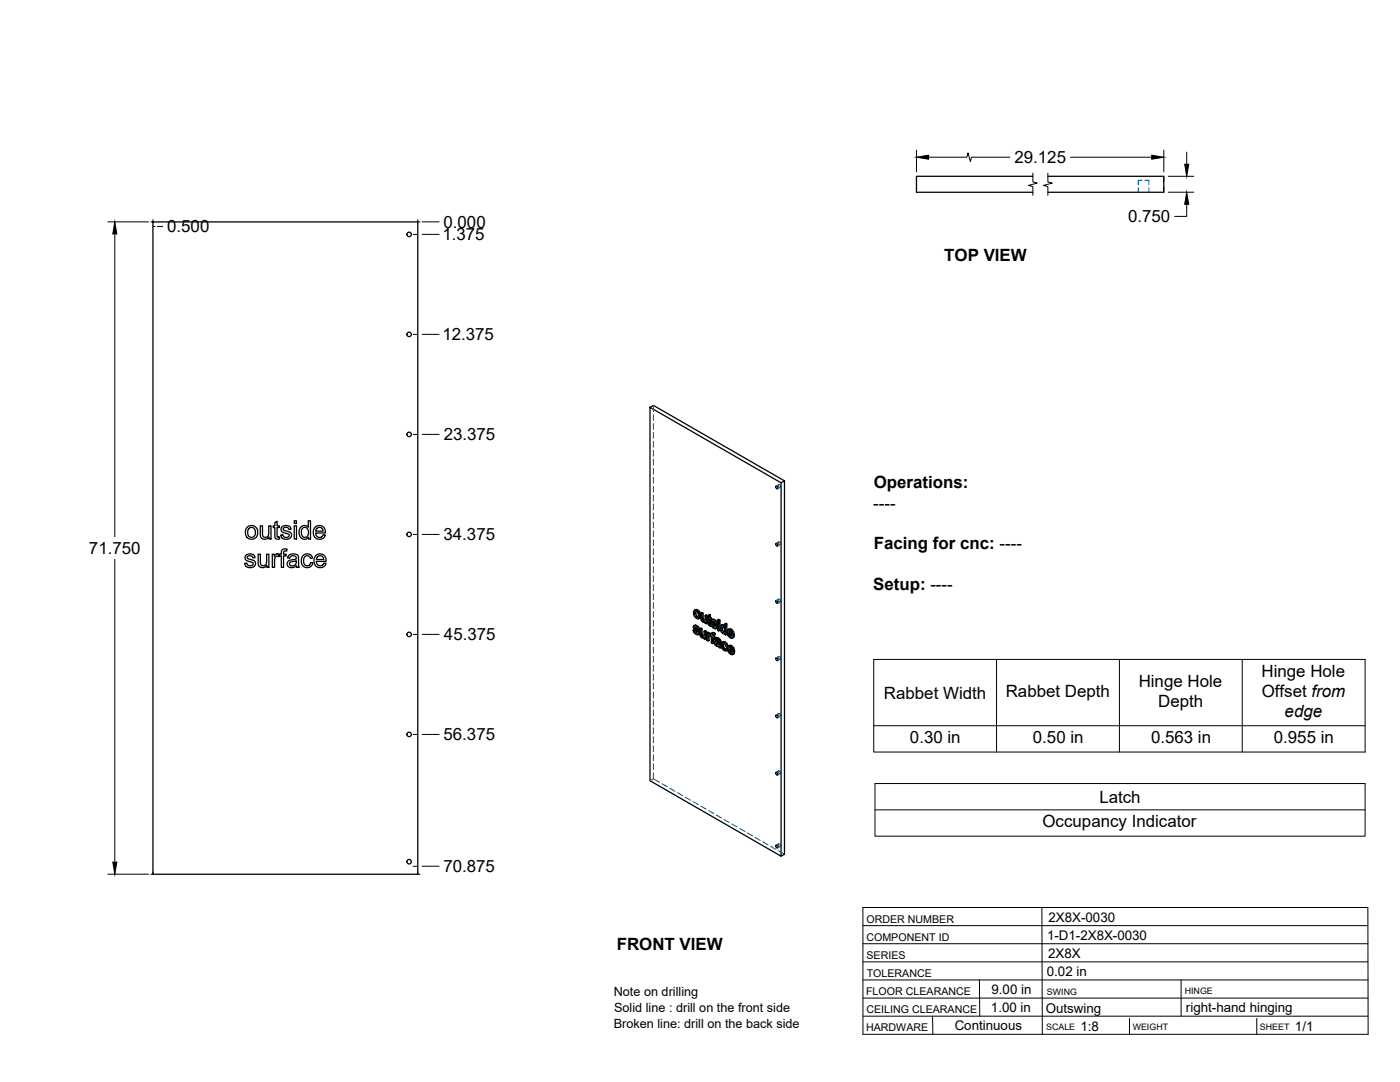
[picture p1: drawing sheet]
<svg xmlns="http://www.w3.org/2000/svg" width="559mm" height="432mm" viewBox="0 0 559 432" stroke-linecap="round" stroke-linejoin="round" font-family="sans-serif">
<!-- layer: Visible -->
<g fill="none" stroke="#000" stroke-width=".51">
<path d="M412.3 70.4h-46.5v6.3h46.5M418.3 70.4h46.2v6.3h-46.2M61 88.6h105.8v260.3h-105.8zM259.4 162.6l52.4 30.1v149l-52.4-30.1zM259.4 162.6l1.4-.8 52.3 30.1M309.7 194l.6 .2 .2 .8-.7-.1zM311.8 192.7l1.3-.8v149l-1.3 .8M98.7 210.3l1.2-.5a2.66 2.66 0 0 1 3 3.6 2.66 2.66 0 0 1-4.7 .5l-.2-1a2.97 2.97 0 0 1 .7-2.6zM99.3 211l.8-.5a1.97 1.97 0 0 1 1.9 2 1.97 1.97 0 0 1-1.9 1.9l-.8-.4-.4-.7v-1.4zM103.9 209.8h.9v2.9a1.32 1.32 0 0 0 1.3 1.7 1.32 1.32 0 0 0 1.2-1.7v-2.9h.9v5.3h-.8v-.8a1.88 1.88 0 0 1-2.3 .8 1.88 1.88 0 0 1-1.2-2zM109.7 208.5l.9-.5v1.8h.9v.7h-.9v3.3l.2 .5h.7l.1 .8a1.33 1.33 0 0 1-1.5-.1 1.33 1.33 0 0 1-.4-1.4v-3.1h-.6v-.7h.6zM112.5 210.3l1.2-.6a1.94 1.94 0 0 1 2.5 1.5l-.9 .1a1.13 1.13 0 0 0-1.1-.9 1.13 1.13 0 0 0-1.1 1l.3 .2a3.3 3.3 0 0 1 2.9 1.5 2.21 2.21 0 0 1-1.6 2.1 2.21 2.21 0 0 1-2.4-.9l-.3-.8 .9-.1a1.23 1.23 0 0 0 1.3 1.1 1.23 1.23 0 0 0 1.2-1.2l-.5-.3a2.68 2.68 0 0 1-2.7-1.5z"/>
<path d="M117.4 209.8h.9v5.3h-.9zM117.4 207.8h.9v1.1h-.9zM120 210.5l1.1-.7a1.88 1.88 0 0 1 1.9 .6v-2.6h.9v7.3h-.8v-.7a2.18 2.18 0 0 1-2.6 .5 2.18 2.18 0 0 1-1.1-2.4zM120.8 210.8l.6-.3a2.12 2.12 0 0 1 1.8 1.5 2.12 2.12 0 0 1-.8 2.2l-.4 .2a2.1 2.1 0 0 1-1.7-1.4 2.1 2.1 0 0 1 .5-2.2zM125.7 210.5l1.5-.8a2.44 2.44 0 0 1 2.7 3h-3.9l.2 .9a1.47 1.47 0 0 0 1.4 .9 1.47 1.47 0 0 0 1.3-1.1l1 .1-.3 .7-.5 .6-1.4 .4a2.79 2.79 0 0 1-2.6-1.7 2.79 2.79 0 0 1 .6-3zM126.5 210.9l.6-.4 1.1 .1 .7 1.4h-2.9zM309.7 216.9l.6 .2 .2 .8-.7-.2zM98.1 221.6l1.2-.5a1.94 1.94 0 0 1 2.5 1.4l-.9 .1a1.1 1.1 0 0 0-1.1-.9 1.1 1.1 0 0 0-1 1.1l.2 .1a4.3 4.3 0 0 1 2.9 1.5 2.18 2.18 0 0 1-1.5 2.1 2.18 2.18 0 0 1-2.4-.8l-.4-.8 1-.1a1.23 1.23 0 0 0 1.3 1.1 1.23 1.23 0 0 0 1.1-1.3l-.6-.3a2.39 2.39 0 0 1-2.6-1.6zM103 221.2h.9v2.9a1.32 1.32 0 0 0 1.3 1.7 1.32 1.32 0 0 0 1.2-1.8v-2.8h.9v5.2h-.8v-.7a1.88 1.88 0 0 1-2.2 .8 1.88 1.88 0 0 1-1.3-2.1zM108.7 221.2h.8v.8a1.28 1.28 0 0 1 2-.7l.8-.1v-.6a1.5 1.5 0 0 1 .7-1.5 1.5 1.5 0 0 1 1.6 0l-.2 .8a.83 .83 0 0 0-.8 0 .83 .83 0 0 0-.4 .8v.5h1v.6h-1v4.6h-.9v-4.6h-.8v-.4l-.2 .8a1.17 1.17 0 0 0-1.4 .1 1.17 1.17 0 0 0-.3 1.4v2.7h-.9zM115.1 221.8a2.49 2.49 0 0 1 4 .4l.3 4.2h-.9l-.2-.6a1.99 1.99 0 0 1-2.2 .8 1.99 1.99 0 0 1-1.5-1.9l.1-.1a2.04 2.04 0 0 1 2-1.2h.4a.83 .83 0 0 0 1.1-.8 .83 .83 0 0 0-1.1-.8 1.2 1.2 0 0 0-1.5 1l-.9-.1zM115.7 224.5l2.6-.7a1.53 1.53 0 0 1-.8 1.8 1.53 1.53 0 0 1-1.9-.4z"/>
<path d="M120.8 221.8l1.4-.7 1.3 .1 .9 .6 .4 .9-.9 .1a1.44 1.44 0 0 0-1.9-.9 1.44 1.44 0 0 0-.8 1.9l.1 1.1a1.34 1.34 0 0 0 1.5 .9 1.34 1.34 0 0 0 1.2-1.3l.8 .1-.4 1a2.47 2.47 0 0 1-3.2 .5 2.47 2.47 0 0 1-.8-3.2zM126 221.8l1.5-.7a2.47 2.47 0 0 1 2.7 2.9h-4l.3 1a1.46 1.46 0 0 0 1.5 .8 1.46 1.46 0 0 0 1.2-1.1l.9 .1-.2 .7-.6 .6-1.3 .4a2.79 2.79 0 0 1-2.6-1.7 2.79 2.79 0 0 1 .6-3zM126.7 222.2l.8-.4 1 .1 .7 1.4h-2.9zM309.7 239.7l.6 .2 .2 .8-.7-.1zM276.6 251.5l.8 1.4 .7 .4 .6-.1M276.9 249.8l.6-.3 .8 .2 .9 1.4-.5 .3-.1-.6M277.3 244.8l.4-.8 .9 .7 .1 1.4-.3 .4-.4-.1M277.3 251.3l-.7 .2 .5 .2M277.3 252.3l.5 .4 .4-.3M277.4 250.9l1 .9 .5-.2M277.5 251.5l-.4 .2 .1 .4 .1 .2 .4-.3M277.5 249.5l-.7 .5v.7l1.6 1.9"/>
<path d="M277.5 250.3l-.3 .3 .5-.2M277.5 245.8l.5 .6 .5-.3M277.6 251.6l.8 .9M277.6 250.3l.7 .7M277.7 249.9l.5 .4 .5-.2M277.7 244.5l-.4 .3v.4l.2 .6 .4-.3M277.7 250.4l1 1M277.7 250.4h-.5M277.7 249.5l-.7 .3M277.8 252.7l.4 .1M277.8 244l.1 1.5 .8 .7M277.8 250.6l-.4 .3-.2-.3"/>
<path d="M278 243.6l.9 1 .5-.3M278.1 249.7l-.4 .2-.4-.1M278.2 250.3l.4 .5 .4-.3M278.4 252.6l-.1 .2M278.4 251.8l.3 .5 .5-.3M278.5 243.4l-.5 .2-.8-.1M278.6 251.3l.7 1.2-.7 .8M278.7 252.3l.1 .5 .5-.3M278.8 252.8l-.1 .4 .4-.3M278.9 244.6l.4 1.3 .4-.3M279.1 246.7a1.73 1.73 0 0 1-2.3-1.8l.1-1 .3-.4 .8-.3 .8 .4 .9 1.8-.2 1-.6 .5M279.3 245.9l-.2 .8 .4-.3"/>
<path d="M279.8 244.7l.4 .3 .4-.3M279.8 251.2v2.2l.4-.2M279.8 253.4l.2 .4 .4-.2M280 253.8l.3 .3 .5-.2M280.2 245v2.2l.5-.3M280.2 247.2l.2 .4 .4-.3M280.2 250.9l-.4 .3-.5-.2M280.3 254.1l.4 .1M280.4 247.6l.3 .3 .5-.2M280.7 247.9l.4 .1M281 254l-.7-.7-.1-2.4-.4-.2-.5 .3 .1 2.6 .8 .9h.9M281 251.9l.5 .3 .4-.3"/>
<path d="M281.1 254.5v.4l.4 .3M281.1 254.5l-.2 .1M281.4 247.7l-.7-.7-.1-2.3-.4-.2-.4 .2v2.6l.8 1h.9M281.4 245.7l.5 .2 .4-.2M281.5 252.2v3l.4-.3v-3l-.4-.2-.5 .2v2l-.3 .3 .2-.1M281.5 248.3v.4l.4 .2M281.5 248.3l-.2 .1M281.9 245.9v3l.4-.2v-3l-.4-.3-.5 .3v1.9l-.3 .4 .2-.1M282.3 246.6l.3 .2 .2 2.6 .8 .5 .3-.2M282.6 246l-.3 .2 .3 .2v-.8l.9-.3v1.1l.5 .2v.4l-.5 .3v-.4M283 253.5l-.4 .2v.5l.4-.2M283 252.9v-.4l-.4-.2-.5 .3v3l.5 .2"/>
<path d="M283 252.5l-.5 .3-.4-.2M283.1 253.6l-.1 2-.4 .2v-1.6M283.1 253.6l.4 .2M283.1 253.6l-.5 .1M283.1 253l.4 .4M283.1 245.6v1l.4-.2M283.1 246.6l.4 .3 .5-.3M283.3 252.7l-.8 .5v-.4M283.3 249.3l.2 .1M283.5 245.3l-.9 .3M283.5 253.4v.3l.4 .3v2.6l.5 .2M283.5 253.5l-.1 .4"/>
<path d="M283.5 249.4l.1 .5M283.5 252.8l-.8 .2M283.5 252.8l-.7 .2M283.5 248.8l-.4 .3v-2.1l.4 .3v1.4l.3 .4M283.6 248.9l-.5 .2M283.8 249.1l.9 1.5 .7 .3 .4-.1M283.8 249.1l-.6 .1M283.8 249.1h.1M283.8 249.3l-.3 .1M284 247.4l.6-.3 .7 .2 .7 .6 .3 .8-.5 .3-.1-.6M284.1 252.7l.9-.2 .5 .3-.5 .7 .1-.4M284.3 248.1l.4-.2 1.1 1.1"/>
<path d="M284.4 253.8l.5 .3 .4-.2M284.4 248.9l-.6 .2 .4 .2M284.4 249.9l.5 .4 .4-.2M284.5 248.5l1 .9 .5-.2M284.6 249.1l-.4 .2 .1 .4 .6-.1M284.6 247.9l-.3 .4 .5-.4 .6 .7M284.6 247.1l-.7 .4v.6l1.6 2.1M284.6 252.4l-.6 .3-.1 .9-.4-.2 .4-.3-.4-.3M284.6 252.8l.5 .3 .4-.3M284.7 249.2l.8 .9M284.8 253.3l.5 .6v.4l-.4 .2v-.4M284.8 254.5v2.1l-.4 .2v-2.6l.5 .3"/>
<path d="M284.8 247.5l.5 .4 .5-.2M284.9 250.3l.4 .1M284.9 247.1l-.8 .3M284.9 248.2l-.4 .3-.2-.2M285 253.5l-.6-.3v.6l.4-.2M285.1 252.5l-.9 .1M285.3 247.3l-.5 .2-.4-.1M285.3 247.9l.4 .5 .4-.2M285.4 254.7l1-.3 1.1 .9 .4 3.1-.5 .2-.1-.4M285.5 250.2l-.1 .2M285.5 249.4l.3 .5 .5-.3M285.6 256.5l.1-.1a.86 .86 0 0 1 1.1 1"/>
<path d="M285.7 257.1l.3 .4 .5-.3M285.7 256.4l-.2 .3M285.7 248.9l.7 1.2-.7 .8M285.8 255.7l-.7 .5 .1 .8 .7 .8 1 .1 .5 .7M285.8 249.9l.1 .5 .5-.3M285.9 256.5l-.4 .2 .1 .3 .5-.1M285.9 250.4l-.1 .4 .5-.3M286 256.5l.8 .8M286 255.2l-.4 .3a.84 .84 0 0 1 .9-.1 .84 .84 0 0 1 .4 1l-1.2-.5M286 257.5l.5 .1M286.1 255.7l-.7 .2M286.2 254.4l-1 .5-.1 .2 .5 .4"/>
<path d="M286.3 254.9l.6 .4 .4-.3M286.5 248.6l.4 .2 .5-.2M286.5 247.4l.4 .3 .5-.3M286.5 257.6l.3-.1zM286.7 254.6l-.4 .3-.6-.2M286.8 256l-1-.3-.5 .3M286.9 255.3l.2 .4 .5-.3M286.9 247.7v.6l.5-.3v-.6l-.5-.2-.4 .2v.6l.4 .3M286.9 248.3l.5 .3v3l-.5 .2v-3M286.9 248.3l-.4 .3v3l.4 .2M287.1 255.7l.2 .4 .4-.2M287.3 256.1v2.1l.5-.3"/>
<path d="M287.8 249.6l.6-.3 .8 .3M288.1 250.1l.6 .1 .5 1v1l-.6 .2M288.1 251.9l.5 .5 .4-.2M288.1 250.1l-.2 .8M288.2 256.4l.7-.4 .6 .2 .7 .7 .3 .9-.4 .2-.4-.9M288.3 257.6l.2 1 .5-.2M288.3 250.6l-.4 .3v.4l.2 .6 .4-.3M288.4 249.3l-.9 .6v1.4l.7 1.3 .7 .4 .4-.2M288.4 250.1l.1 1.5 .7 .6M288.5 258.6l.5 .6 .5-.3M288.5 249.7l.4 .3M288.8 257.4l-.5 .2 .2-.7 .3-.1 1.3 1.2"/>
<path d="M288.8 256.8l.1 1.4 .7 .8M288.9 256l-.5 .3a2.1 2.1 0 0 0 1.4 3.4M289 249.4l-.5 .3-.6-.2M289.1 256.5l.6 .6 .5-.2M289.3 252.8v.4l.4 .2M289.3 252.8l-.2 .1M289.5 256.2l-.4 .3-.7-.2M289.7 249.3v4.1l.4-.2v-4.2l-.4-.2-.5 .2v1.5l-.3-.5 .3-.1M289.7 258.8l-.2 .4h-.5M290.1 249l-.4 .3-.5-.3M290.4 259l-.6 .7 .6-.4M290.4 258.7l-.7 .1 .4 .3"/>
<path d="M290.9 253.5l.6 .6 .4-.2M291.1 252l-.4 .2 1.5 .8-.5-1a.51 .51 0 0 0-.6-.3 .51 .51 0 0 0-.4 .5M291.2 251.7l-.1 .3 .9 .5M291.2 252.9l.9 1M291.3 258.5l-.5 .3 1.5 .8-.5-1.1a.51 .51 0 0 0-.6-.3 .51 .51 0 0 0-.4 .6M291.3 258.3v.2l.8 .5M291.4 253.3l-.5 .2-.2-.9 1.9 1.1M291.4 259.5l.9 1M291.4 251.4l.9 .9 .4-.3M291.5 254.1l.4 .1M291.5 259.8l-.4 .3-.3-.9 2 1.1M291.6 257.9l.8 .9 .5-.2"/>
<path d="M291.9 251.1l-1.3 .2M292 257.7l-1.3 .1M292.1 253.9l.5 .3 .5-.2M292.1 253.9l-.1 .2M292.3 252.3l.3 1.3 .5-.3M292.4 258.8l.4 1.4 .4-.3M292.5 253.7l-.4 .2M292.6 254.2l-.8 .5-1.1-.8-.5-1.2 .4-1.4 .9-.3 1.2 1 .4 1.5-.5 .2 .5 .3-.8 .6M291.1 260.1l.5 .6 .5-.3M291.6 260.7l.4 .1M292.3 260.4l.4 .4 .5-.3M292.3 260.4l-.2 .3"/>
<path d="M292.6 260.2l-.3 .2M292.8 260.2l.4-.1v-.6l-.7-1.4-.9-.6-.9 .3-.3 .9 .3 1.5 1.3 1.1 .7-.5M292.8 260.3l.4 .2-.7 .7M309.7 262.6l.6 .1 .2 .9-.7-.2zM309.7 285.4l.6 .2 .2 .8-.7-.2zM309.7 308.3l.6 .1 .2 .9-.7-.2zM309.7 337.3l.6 .2 .2 .8-.7-.1z"/>
<circle cx="163.3" cy="93.5" r=".9"/>
<circle cx="163.3" cy="133.4" r=".9"/>
<circle cx="163.3" cy="173.4" r=".9"/>
<circle cx="163.3" cy="213.3" r=".9"/>
<circle cx="163.3" cy="253.2" r=".9"/>
<circle cx="163.3" cy="293.1" r=".9"/>
<circle cx="163.3" cy="343.9" r=".9"/>
</g>
<!-- layer: Reference -->
<g fill="none" stroke="#000" stroke-width=".4">
<path d="M365.8 70.4v2.1M365.8 74.6v2.1M464.5 70.4v2.1M464.5 74.6v2.1M61 87.7v.9h-.9M61 90.4h1M164.9 93.6h1.9M166.8 87.7v.9h.9M164.9 133.5h1.9M164.9 173.4h1.9M164.9 213.3h1.9M164.9 253.2h1.9"/>
<path d="M164.9 293.1h1.9M61 348v.9h-.9M164.9 345.7h1.9M166.8 348v.9h.9"/>
</g>
<!-- layer: Hidden -->
<g fill="none" stroke="#00557f" stroke-width=".4">
<path d="M454.3 74.9v1.8M455.8 71.9h-1.5v1.8M457 71.9h1.6v1.8M458.6 74.9v1.8M260.8 161.8v2.4M260.8 165.4v2.4M260.8 169v2.4M260.8 172.6v2.4M260.8 176.1v2.4M260.8 179.7v2.4M260.8 183.3v2.4M260.8 186.9v2.4"/>
<path d="M260.8 190.4v2.4M260.8 194v2.4M260.8 197.6v2.4M310.7 193.5a.58 .58 0 0 1 .7 .3 .58 .58 0 0 1-.3 .7l-.4-.5zM310.7 193.4l-1 .6M311.4 194.5l-1 .6M260.8 201.1v2.4M260.8 204.7v2.4M260.8 208.3v2.4M260.8 211.9v2.3M260.8 215.5v2.3M260.8 219v2.4"/>
<path d="M310.7 216.3a.53 .53 0 0 1 .7 .3 .53 .53 0 0 1-.4 .7zM310.7 216.3l-1 .6M311.4 217.4l-1 .6M260.8 222.6v2.4M260.8 226.2v2.3M260.8 229.7v2.4M260.8 233.3v2.4M260.8 236.9v2.4M310.7 239.2a.53 .53 0 0 1 .7 .3 .53 .53 0 0 1-.4 .7zM310.7 239.1l-1 .6M260.8 240.5v2.3M260.8 244v2.4"/>
<path d="M260.8 247.6v2.4M260.8 251.2v2.4M260.8 254.7v2.4M260.8 258.3v2.4M277.1 251.2l.4 1M277.2 250l-.5 .3M277.3 249.7l-.5 .2M277.3 244.2l-.5 .3M277.3 251.3l.3 .3M277.3 250.4l-.5 .3M277.4 249.5l-.1 1.1 1.3 1.2a.36 .36 0 0 1 .3 .4 .36 .36 0 0 1-.4 .4l.3-.3M277.5 252.2l.9 .7 .6 .1"/>
<path d="M277.5 252.2l-.5 .2M277.5 251.4v.1M277.6 250.9l-.5 .3M277.6 245.6l.9 .9 .9 .1M277.6 250.2l-.1 .1M277.6 245.6l-.5 .3M277.6 250.3a.33 .33 0 0 1 .3-.4 .33 .33 0 0 1 .4 .3l.9 .9M277.7 243.2l-.4 .9 .3 1.5M277.7 250l-.5 .3M277.9 243.8l-.1 .2M277.9 243.8l.8 .2 .5 .8v1l-.5 .4M277.9 243.8l-.4 .2"/>
<path d="M278.2 250.1l-.5 .3M278.2 252.9l-.4 .2M278.2 252.8l.5-.2-.4 .2M278.3 251l.3 .3M278.5 243.8l-.5 .3M278.5 246.5l-.5 .3M278.6 250.5l-.5 .2M278.7 252l-.5 .2M278.7 250.9l-.4 .3M278.8 253l-.5 .3M279 246.1l-.4 .3M279 244.4l-.4 .3"/>
<path d="M279.1 246.7l-.4 .3M279.3 245.4l-.5 .2M279.8 250.7l.2 2.9 .8 .7 .7-.1v.5l.4 .2M279.8 253l-.4 .3M280 253.5l-.5 .2M280.2 244.5l.3 2.9 .7 .7 .7-.1v.4l.4 .3M280.2 246.8l-.4 .3M280.2 253.9l-.4 .3M280.4 247.2l-.5 .3M280.7 254.3l-.5 .2M280.7 247.7l-.5 .2M281.1 248l-.5 .3"/>
<path d="M281.1 254l-.2 .1M281.3 253.9l-.5 .3M281.4 253.8l-.5 .3M281.5 251.7l-.1 1.9-.4 .4M281.5 254.7l-.4 .2M281.5 254.2l-.4 .3 .2-.1M281.6 247.7l-.3 .2M281.7 247.7l-.5 .3M281.8 247.6l-.5 .2M281.9 245.4v2l-.5 .3M281.9 248.4l-.4 .3M281.9 248l-.4 .3 .2-.2"/>
<path d="M282.6 252.3v3l.4 .3M282.6 255.3l-.5 .3M282.8 245.9l-.2 .1M283 253l-.5 .2M283.1 245.4v.7l-.3-.2v.4l.3 .2v2.2l.9 1-.2-.6M283.1 246.1l-.8 .5v-.4M283.1 246.5l-.5 .3M283.1 253.4l-.1 .1M283.1 248.9l-.4 .2M283.2 252.8l-.2 .1M283.3 253.2l-.5 .3 .4-.2M283.3 249.2l-.4 .3"/>
<path d="M283.5 253.3l-.4 .3 .3-.4 .4 .4 .2-.3 .4 .4v2.6l.4 .3M283.5 246.8l-.4 .2M283.7 249.5l-.4 .3M284 247l-.5-.2v.5M284 253.2l-.5 .2M284 253.3l-.5 .2M284 249.2l-.2 .1M284 249.7h-.1M284.2 248.9l.4 .9M284.3 247.6l-.5 .3M284.4 253.3l-.9 .4M284.4 256.3l-.5 .3"/>
<path d="M284.4 253.7l-.5 .3M284.4 247.3l-.5 .2M284.4 248.9l.3 .3M284.4 248.1l-.4 .2M284.4 252.6l-.4 .2M284.5 247.2l-.2 .4 .2 .6 1.2 1.2a.37 .37 0 0 1 .3 .5 .37 .37 0 0 1-.4 .3l.3-.3M284.5 252.4l-.1 .9-.4-.2M284.6 249.8l.7 .7 .8 .1M284.6 249.8l-.5 .2M284.6 249v.1M284.7 248.5l-.5 .3M284.7 247.8l-.1 .1"/>
<path d="M284.8 247.9a.33 .33 0 0 1 .2-.4 .33 .33 0 0 1 .4 .3l.9 .9M284.8 254l-.4 .2M284.9 247.6l-.5 .2 .4-.2M284.9 253l-.5 .2M285.2 253l-.5 .3M285.3 247.7l-.5 .3M285.3 254.3l-.5-.3v.5M285.3 254.7l.5-.3-.2 .5 .4 .3M285.3 250.5l-.4 .2M285.4 248.6l.3 .3M285.4 250.4l.4-.2-.5 .2M285.4 253.2l-.5-.2-.1 .3"/>
<path d="M285.5 256.2l-.4 .3M285.6 254.9l-.5 .2M285.6 255.8l-.5 .3M285.7 248.1l-.5 .2M285.7 255.7l-.2 .5 .2 .7 .8 .7 .9 .1v.4M285.7 256.9l-.4 .3M285.8 249.6l-.5 .2M285.9 248.5l-.5 .3M285.9 250.7l-.5 .2M285.9 256.5l.3-.3a.76 .76 0 0 1 .9 .2 .76 .76 0 0 1 0 .9h-.3M286 255.2l.3-.3 .7 .4 .3 .8-.5-.1M286.1 256.2l-.4 .2 .3-.2"/>
<path d="M286.2 256.2l-.5 .2M286.2 254.9l-.4 .2M286.4 257.6l-.5 .2M286.7 255l-.5 .3M286.9 257.7l-.5 .3M286.9 248.3v3l.5 .3M286.9 247.2v.6l.5 .2M286.9 251.3l-.4 .3M286.9 247.8l-.4 .2M287.1 257.3l-.4 .3M287.2 255.5l-.5 .2M287.2 257.2l-.4 .3 .2-.1"/>
<path d="M287.3 256.5l-.4 .3M287.3 256l-.4 .2M287.3 256.1l-.4 .3M287.4 257.7l-.5 .2M287.4 258.1l.5 .3M287.4 258.1l-.4 .3M287.9 250.4l-.5 .2M288 249.6l-.5 .3M288 251.3l-.5 .2M288.2 249.3l-.3 .8 .2 1.5 .7 .8 .5 .3 .4-.2v.4l.4 .3M288.3 257.1l-.4 .3M288.4 252.1l-.4 .2"/>
<path d="M288.4 256.3l-.4 .3M288.5 249.9l-.1 .2M288.5 249.9l.7 .1 .4 .7 .1 1.2-.5 .3M288.5 249.8l-.4 .3 .4-.2M288.6 258.4l-.4 .3M288.6 256.1l-.3 .8 .3 1.5 .9 1 .7 .1M288.8 256.8l.7-.2 .6 1 .4 .2M289 256.6l-.5 .3M289 252.6l-.5 .2M289 249.9l-.4 .2M289.4 249.8l-.2 .1M289.5 259.4l-.4 .2"/>
<path d="M289.5 256.6l-.4 .3M289.5 252.2l-.4 .3M289.5 250.4l-.4 .3M289.6 259h.3M289.7 248.8v1.5l-.5-.7M289.7 250.3l-.5 .2M289.7 252.9l-.4 .3M289.7 252.5l-.4 .3 .3-.1M289.7 251.5l-.4 .2M289.9 257l-.5 .3M289.9 259l-.4 .2M290.1 257.6l-.4 .3"/>
<path d="M290.1 258.6l-.2 .4M290.4 258.7l.2 .2-.2 .4M290.6 258.9l-.2 .1M290.7 252l-.5 .3M290.8 258.6l-.4 .2M291 251l-.3 1 .3 1.3 .9 1 .9 .1M291 253.3l-.4 .3M291.1 252.4l-.4 .2M291.1 257.6l-.3 1.1 .4 1.4 .9 .8h.8M291.1 259.9l-.4 .3M291.2 252.9l-.1-.5 2 1.1M291.3 258.9l-.5 .3"/>
<path d="M291.4 259.5l-.1-.6 1.9 1.2M291.4 251.5l-.2 .2M291.4 251.5l.8 .2 .4 1.1-.6-.3M291.4 251.5l-.5 .2M291.5 258l-.2 .3M291.5 258l.8 .3 .4 1.1-.6-.4M291.5 258l-.4 .3M291.9 251.5l-.5 .3M291.9 254.3l-.4 .2M292 258.1l-.4 .2M292.1 253.9h.2M292.4 253.9l-.4 .2 .3-.2"/>
<path d="M292.4 252.1l-.4 .3M292.6 258.7l-.5 .3M292.6 252.8l-.4 .2M292.6 253.6l-.1 .1M292.7 254.4l-.5 .3M292.7 253.7l-.4 .2M292.7 259.4l-.4 .2M311.4 240.2l-1 .6M260.8 261.9v2.4M260.8 265.5v2.3M260.8 269v2.4M260.8 272.6v2.4"/>
<path d="M260.8 276.2v2.4M260.8 279.7v2.4M292.3 260.5h.2M292.5 260.5l-.4 .2M292.5 260.5l-.9 .6M292.7 260.2h-.1M292.8 261l-.5 .3M292.8 260.3l-.3 .2M310.7 262a.54 .54 0 0 1 .7 .3 .54 .54 0 0 1-.4 .7zM310.7 262l-1 .5M311.4 263.1l-1 .5M260.8 283.3v2.4"/>
<path d="M260.8 286.9v2.4M260.8 290.5v2.3M260.8 294v2.4M260.8 297.6v2.4M310.7 284.8a.58 .58 0 0 1 .7 .4 .58 .58 0 0 1-.3 .7l-.4-.5zM310.7 284.8l-1 .6M311.4 285.9l-1 .6M260.8 310.8l-1.4 .8M260.8 310.8l2.4 1.4M260.8 301.2v2.4M260.8 304.8v2.3M260.8 308.3v2.5"/>
<path d="M264.2 312.8l2.1 1.2M267.3 314.6l2.1 1.1M270.4 316.3l2.1 1.2M273.5 318.1l2.1 1.2M276.6 319.9l2.1 1.2M310.7 307.7a.53 .53 0 0 1 .7 .3 .53 .53 0 0 1-.4 .7zM310.7 307.6l-1 .6M311.4 308.7l-1 .6M279.7 321.7l2.1 1.2M282.8 323.5l2.1 1.2M285.9 325.3l2.1 1.2M289 327l2.1 1.2"/>
<path d="M292.1 328.8l2.1 1.2M295.2 330.6l2.1 1.2M298.3 332.4l2.1 1.2M301.4 334.2l2.1 1.2M304.5 336l2.1 1.1M307.6 337.7l2.1 1.2M310.7 336.8a.58 .58 0 0 1 .7 .3 .58 .58 0 0 1-.3 .7l-.4-.5zM310.7 339.5l2.4 1.4M310.7 336.7l-1 .6M311.4 337.8l-1 .6"/>
</g>
<!-- layer: Hidden Narrow -->
<path d="M278.2 251.5l-.4 .3M279.8 252.5l-.5 .3M280.2 246.3l-.4 .3M281.5 253.3l-.5 .2M281.9 247l-.5 .3M283.1 248.2l-.5 .3M284.4 253l-.5 .3M284.8 253.3h.1M285.3 249.1l-.4 .3M286.6 256.3l-.4 .3M287.3 256.7l-.4 .3" fill="none" stroke="#000" stroke-width=".4"/>
<!-- layer: Visible Narrow -->
<path d="M278.2 251l-.4 .2M280.2 252.6l-.4 .3M280.6 246.4l-.4 .2M283.5 248.5l-.4 .3M284.8 253.3l-.4 .3M285.3 248.6l-.4 .2M286.5 255.8l-.4 .3M287.8 256.3l-.5 .3M287.8 257l-.5 .3" fill="none" stroke="#000" stroke-width=".4"/>
<!-- layer: Titleblock -->
<g fill="none" stroke="#000" stroke-width=".4">
<path d="M344.4 362.2h201.6l.1 50.6h-201.7zM344.4 376.6h201.6M344.4 369.4h201.6M415.9 362.2l.1 50.6M344.4 383.9h201.6M344.4 398.3h201.6M344.4 391.1h201.6M390.9 391.1l.2 14.4M471.4 391.1v14.4M344.4 405.5h201.7M372.2 405.5l.1 7.3M450.8 406.4v6.4"/>
<path d="M501.6 406.4v6.4"/>
</g>
<!-- layer: FD_Dimensions -->
<g fill="none" stroke="#000" stroke-width=".4">
<path d="M365.8 59.9v8.7M464.5 59.9v8.7M370.6 62.7h15.3l.5-1.7 .9 3.5 .5-1.8h15.3M427.3 62.7h32.4M466.3 70.4h10.2M466.3 76.7h10.2M473.7 60.7v4.8M43 88.5h16.3M45.8 93.4v120.8M62.8 90.4h2.2M168.5 88.5h6.8M168.5 93.5h6.8"/>
<path d="M473.7 81.5v4.9h-4.9M168.5 133.4h6.8M168.5 173.4h6.8M168.5 213.3h6.8M45.8 223.2v120.8M168.5 253.2h6.8M168.5 293.1h6.8M43 348.9h16.3M168.5 345.7h6.8"/>
</g>
<path d="M365.8 62.7l4.8-.8v1.6zM459.7 61.9l4.8 .8-4.8 .8zM472.9 65.5h1.6l-.8 4.9zM45.8 88.5l.8 4.9h-1.6zM473.7 76.7l.8 4.8h-1.6zM45 344h1.6l-.8 4.9z" fill="#000" stroke="#000" stroke-width=".4"/>
<!-- layer: Break Lines -->
<path d="M412.3 69.1v3.5l1.7 .5-3.5 .9 1.8 .5v3.5M418.3 69.1v3.5l1.7 .5-3.5 .9 1.8 .5v3.5" fill="none" stroke="#000" stroke-width=".4"/>
<!-- layer: Custom Tables -->
<path d="M348.7 263.2h196.2v36.9h-196.2zM397.8 263.2v36.9M446.8 263.2v36.9M495.8 263.2v36.9M348.7 289.6h196.2M349.2 312.7h195.7v21h-195.7zM349.2 323.2h195.7" fill="none" stroke="#000" stroke-width=".4"/>
<g font-size="6.7">
<text x="404.9" y="65.1">29.125</text>
<text x="450.3" y="88.7">0.750</text>
<text x="66.7" y="92.7">0.500</text>
<text x="176.6" y="95.9">1.375</text>
<text x="177" y="90.9">0.000</text>
<text x="376.9" y="104.1">TOP VIEW</text>
<text x="176.6" y="135.8">12.375</text>
<text x="177.1" y="175.7">23.375</text>
<text x="348.7" y="194.9">Operations:</text>
<text x="348.5" y="203">----</text>
<text x="177" y="215.6">34.375</text>
<text x="35.5" y="221.1">71.750</text>
<text x="348.7" y="219.2">Facing for cnc: ----</text>
<text x="348.5" y="235.3">Setup: ----</text>
<text x="177.2" y="255.5">45.375</text>
<text x="454.5" y="274.1">Hinge Hole</text>
<text x="503.6" y="270">Hinge Hole</text>
<text x="352.8" y="278.8">Rabbet Width</text>
<text x="401.4" y="278.2">Rabbet Depth</text>
<text x="503.6" y="278.2">Offset from</text>
<text x="462.3" y="282.2">Depth</text>
<text x="512.8" y="286.2">edge</text>
<text x="177" y="295.5">56.375</text>
<text x="363.2" y="296.5">0.30 in</text>
<text x="412.3" y="296.5">0.50 in</text>
<text x="459.4" y="296.5">0.563 in</text>
<text x="508.4" y="296.5">0.955 in</text>
<text x="438.8" y="320.3">Latch</text>
<text x="416.1" y="330.2">Occupancy Indicator</text>
<text x="177" y="348.1">70.875</text>
<text x="246.2" y="379.1">FRONT VIEW</text>
</g>
<g font-size="5.3">
<text x="418.5" y="367.9">2X8X-0030</text>
<text x="417.9" y="375">1-D1-2X8X-0030</text>
<text x="418.4" y="382.2">2X8X</text>
<text x="417.8" y="389.5">0.02 in</text>
<text x="395.8" y="396.8">9.00 in</text>
<text x="395.5" y="403.7">1.00 in</text>
<text x="417.4" y="404.1">Outswing</text>
<text x="473.4" y="403.8">right-hand hinging</text>
<text x="381.1" y="411">Continuous</text>
<text x="431.3" y="411.5">1:8</text>
<text x="516.9" y="411.5">1/1</text>
</g>
<g font-size="5.1">
<text x="245" y="397.3">Note on drilling</text>
<text x="245.1" y="403.8">Solid line : drill on the front side</text>
<text x="245" y="410.3">Broken line: drill on the back side</text>
</g>
<g font-size="4.3">
<text x="345.8" y="368.4">ORDER NUMBER</text>
<text x="345.8" y="375.5">COMPONENT ID</text>
<text x="345.8" y="382.7">SERIES</text>
<text x="345.9" y="389.9">TOLERANCE</text>
<text x="345.7" y="397.2">FLOOR CLEARANCE</text>
<text x="345.8" y="404.4">CEILING CLEARANCE</text>
<text x="345.7" y="411.6">HARDWARE</text>
</g>
<g font-size="3.5">
<text x="417.9" y="397">SWING</text>
<text x="472.9" y="396.7">HINGE</text>
<text x="417.5" y="410.9">SCALE</text>
<text x="452.1" y="410.9">WEIGHT</text>
<text x="502.9" y="410.9">SHEET</text>
</g>
</svg>
